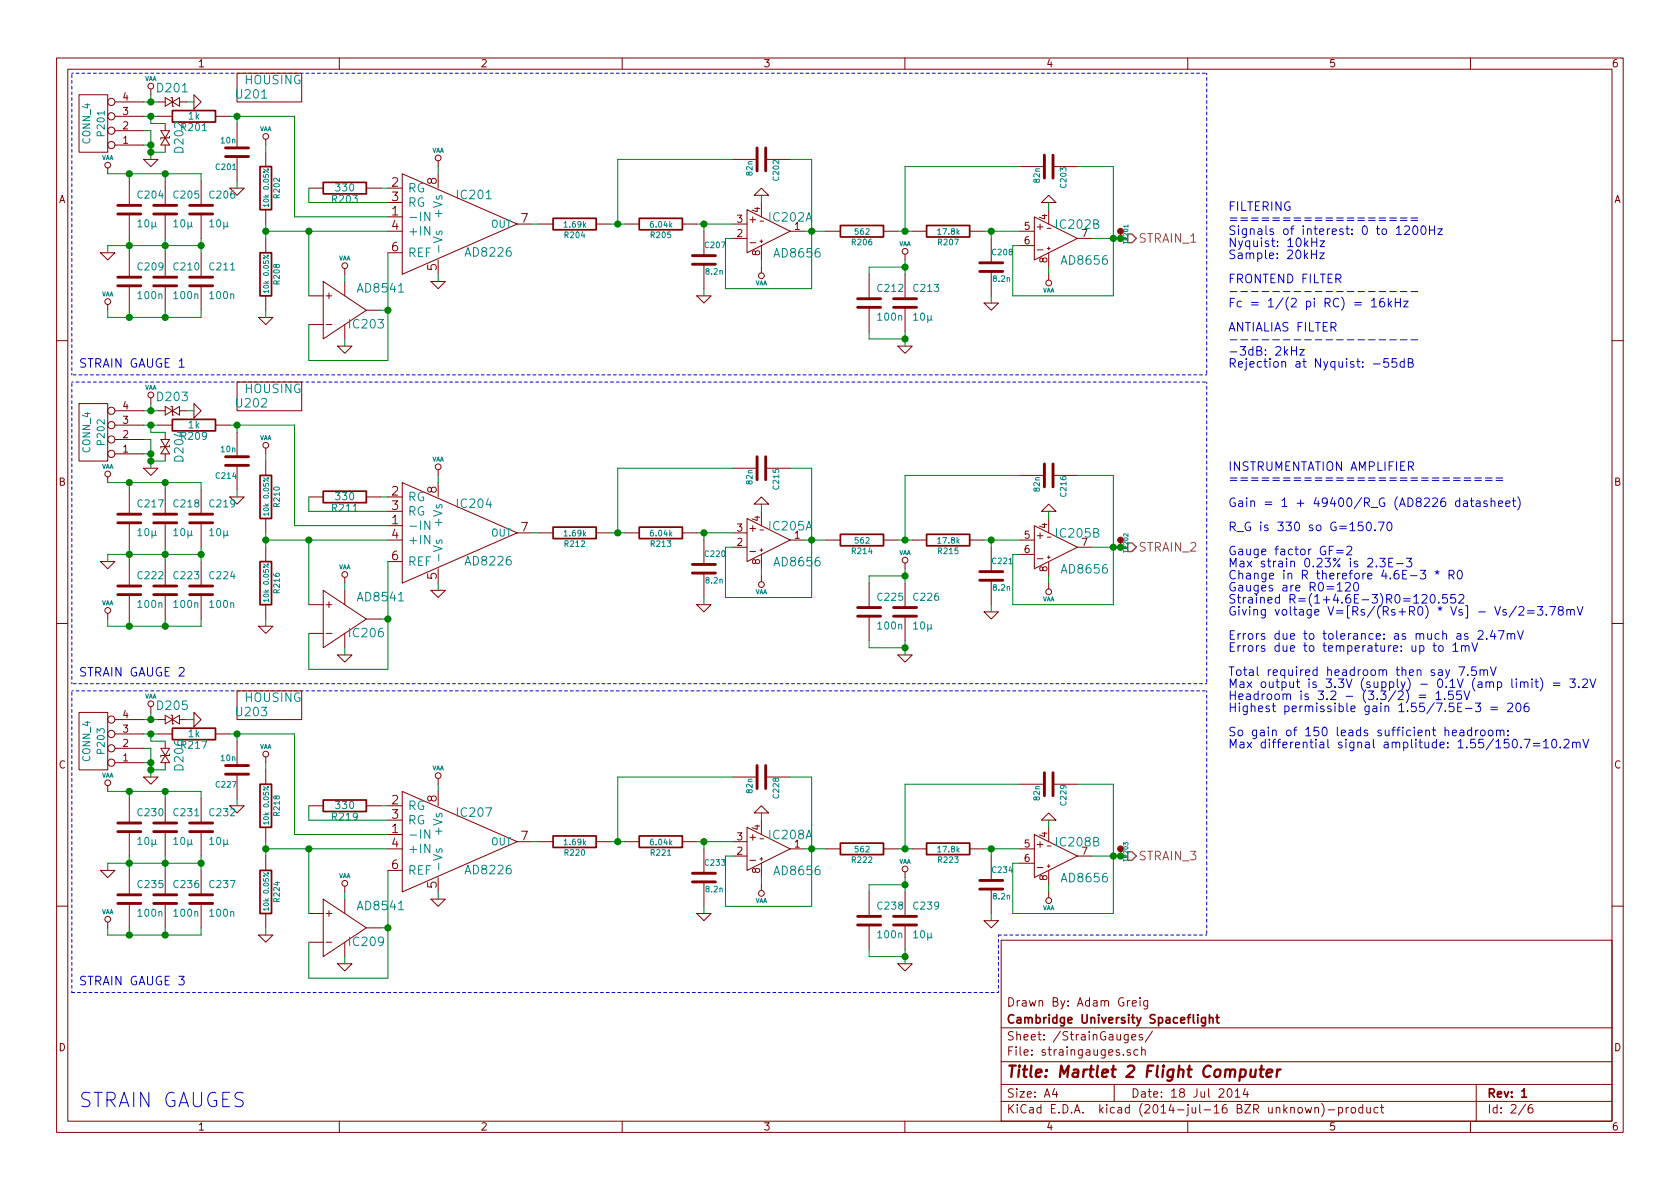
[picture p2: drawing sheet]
<svg xmlns="http://www.w3.org/2000/svg" width="297mm" height="210mm" viewBox="0 0 297 210" stroke-linecap="round" stroke-linejoin="round" font-family="sans-serif">
<g fill="none" stroke="#840000" stroke-width=".18">
<path d="M10 10.3h277v189.9h-277zM12 12.2h273v186.1h-273zM14 16.8h5v10.1h-5zM20.3 18h5.1M26.7 15.7v1.1M27.9 18h1.3M29.2 17.3v1.5l2.5-1.5v1.5zM30.2 17.3h.3v1.5h.2M31.7 18h1.3M34.3 16.8l1.3 1.2-1.3 1.3zM41.9 12.9h11.4v5.1h-11.4zM60 10.3v1.9"/>
<path d="M110 10.3v1.9M160 10.3v1.9M210 10.3v1.9M260 10.3v1.9M19 29.7v1M20.3 20.6h5.1M20.3 25.6h5.1M20.3 23.1h5.1M22.9 32v4.3M22.9 37.8v4.4M25.4 28.2h2.5l-1.2 1.3zM27.9 20.6h2.6"/>
<path d="M28.4 23.1h1.6l-1.6 2.5h1.6zM29.2 21.8v1.3M29.2 25.6v1.3M29.2 32v4.3M29.2 37.8v4.4M30 24.1v.3h-1.6v.2M35.6 32v4.3M35.6 37.8v4.4M38.1 20.6h2.5M40.6 33.3h2.6l-1.3 1.2zM41.9 21.8v4.4M41.9 27.7v4.3"/>
<path d="M47 24.6v1M47 26.9v2.6M47 37.1v2.5M54.6 33.3h2.5M64.8 33.3h2.5M68.6 38.3h2.5M68.6 33.3h2.5M68.6 35.8h2.5M71.1 30.7l20.3 8.9-20.3 8.9zM77.5 28.4v1.1M77.5 30.7v2.6M91.4 39.6h2.6"/>
<path d="M95.2 39.6h2.6M105.4 39.6h2.5M110.5 39.6h2.5M120.6 39.6h2.6M129.5 39.6h2.6M129.5 28.2h4.4M132.1 37.1l7.6 3.8-7.6 3.8zM132.6 38.9h1M133.1 38.3v1.1M134.4 39.1h.6M134.6 33.3l1.3 1.2h-2.6zM134.6 35.8v2.5"/>
<path d="M135.4 28.2h4.3M180.3 29.5h4.4M182.9 38.3l7.6 3.9-7.6 3.8zM183.9 39.6v1M184.1 35.8l1.3-1.3 1.3 1.3zM185.4 37.1v2.5M186.2 29.5h4.3M17.8 44.7h2.5l-1.3 1.3zM19 53.8v1.1M22.9 44.7v4.3M22.9 50.5v4.4M29.2 44.7v4.3"/>
<path d="M29.2 50.5v4.4M35.6 44.7v4.3M35.6 50.5v4.4M45.7 56.1h2.6l-1.3 1.3zM47 42.2v2.5M47 52.3v2.6M54.6 57.4h2.5M54.6 52.3h2.5M57.1 49.8l7.7 5.1-7.7 5zM57.7 57.4h1M57.7 52.3h1M58.2 51.8v1"/>
<path d="M61 47.5v1M61 49.8v2.5M61 57.4v2.5M64.8 54.9h2.5M68.6 40.9h2.5M68.6 44.7h2.5M76.2 49.8h2.5l-1.2 1.2zM77.5 46v2.5M123.2 52.3h2.5l-1.2 1.3zM124.5 40.9v4.3M124.5 46.7v4.3M129.5 42.2h2.6"/>
<path d="M132.6 42.9h1M134.4 42.7h.5M134.6 47.2v1.1M134.6 42.4v.5M134.6 43.4v2.6M139.7 40.9h2.5M146 40.9h2.6M153.7 48.5v4.3M153.7 54.4v4.3M156.2 40.9h2.5M160 45v1M160 48.5v4.3"/>
<path d="M160 54.4v4.3M161.3 40.9h2.5M171.4 40.9h2.6M174 53.6h2.5l-1.2 1.3zM175.3 42.2v4.3M175.3 48v4.3M180.3 40.9h2.6M180.3 43.4h2.6M183.4 40.1h1M183.4 44.2h1M185.2 40.4h.6M185.2 43.9h.5"/>
<path d="M185.4 48.5v1M185.4 43.7v.5M185.4 44.7v2.5M190.5 42.2h2.5M198.1 40.9v1.3M10 60.2h2M14 71.4h5v10.1h-5zM20.3 75.2h5.1M20.3 77.7h5.1M20.3 72.6h5.1M26.7 70.4v1M27.9 75.2h2.6"/>
<path d="M27.9 72.6h1.3M28.4 77.7h1.6l-1.6 2.6h1.6zM29.2 71.9v1.5l2.5-1.5v1.5zM29.2 76.4v1.3M30 78.7v.3h-1.6v.2M30.2 71.9h.3v1.5h.2M31.7 72.6h1.3M34.3 71.4l1.3 1.2-1.3 1.3zM38.1 75.2h2.5M41.9 67.6h11.4v5h-11.4zM41.9 76.4v4.4M47 79.2v1.1"/>
<path d="M59.7 61.2h2.5l-1.2 1.3zM158.7 61.2h2.6l-1.3 1.3zM285 60.2h2M17.8 99.3h2.5l-1.3 1.3zM19 84.3v1M20.3 80.3h5.1M22.9 86.6v4.3M22.9 92.5v4.3M22.9 99.3v4.3M25.4 82.8h2.5l-1.2 1.3zM29.2 80.3v1.2M29.2 86.6v4.3"/>
<path d="M29.2 92.5v4.3M29.2 99.3v4.3M35.6 86.6v4.3M35.6 92.5v4.3M35.6 99.3v4.3M40.6 87.9h2.6l-1.3 1.2zM41.9 82.3v4.3M47 81.5v2.6M47 91.7v2.5M47 96.8v2.5M54.6 87.9h2.5M64.8 87.9h2.5"/>
<path d="M68.6 93h2.5M68.6 87.9h2.5M68.6 90.4h2.5M68.6 95.5h2.5M68.6 99.3h2.5M71.1 85.3l20.3 8.9-20.3 8.9zM77.5 83.1v1M77.5 85.3v2.6M91.4 94.2h2.6M95.2 94.2h2.6M105.4 94.2h2.5M110.5 94.2h2.5"/>
<path d="M120.6 94.2h2.6M124.5 95.5v4.3M129.5 94.2h2.6M129.5 82.8h4.4M129.5 96.8h2.6M132.1 91.7l7.6 3.8-7.6 3.8zM132.6 93.5h1M132.6 97.5h1M133.1 93v1M133.3 89.1l1.3-1.2 1.3 1.2zM134.4 93.7h.6M134.4 97.3h.5"/>
<path d="M134.6 90.4v2.6M134.6 97v.5M134.6 98v2.6M135.4 82.8h4.3M139.7 95.5h2.5M146 95.5h2.6M156.2 95.5h2.5M160 99.6v1M161.3 95.5h2.5M171.4 95.5h2.6M175.3 96.8v4.3M180.3 95.5h2.6"/>
<path d="M180.3 84.1h4.4M180.3 98h2.6M182.9 93l7.6 3.8-7.6 3.8zM183.4 94.7h1M183.4 98.8h1M183.9 94.2v1M184.1 90.4l1.3-1.3 1.3 1.3zM185.2 95h.6M185.2 98.5h.5M185.4 91.7v2.5M185.4 98.3v.5M185.4 99.3v2.5"/>
<path d="M186.2 84.1h4.3M190.5 96.8h2.5M198.1 95.5v1.3M10 110.3h2M19 108.5v1M22.9 105.2v4.3M29.2 105.2v4.3M35.6 105.2v4.3M45.7 110.7h2.6l-1.3 1.3zM47 106.9v2.6M54.6 112h2.5M54.6 106.9h2.5"/>
<path d="M57.1 104.4l7.7 5.1-7.7 5zM57.7 112h1M57.7 106.9h1M58.2 106.4v1M59.7 115.8h2.5l-1.2 1.3zM61 102.1v1M61 104.4v2.5M61 112v2.5M64.8 109.5h2.5M76.2 104.4h2.5l-1.2 1.3zM77.5 100.6v2.5M123.2 106.9h2.5l-1.2 1.3z"/>
<path d="M124.5 101.3v4.4M134.6 101.8v1.1M153.7 103.1v4.3M153.7 109v4.3M158.7 115.8h2.6l-1.3 1.3zM160 103.1v4.3M160 109v4.3M174 108.2h2.5l-1.2 1.3zM175.3 102.6v4.3M185.4 103.1v1M285 110.3h2M14 126h5v10.1h-5z"/>
<path d="M19 138.9v1M20.3 129.8h5.1M20.3 134.9h5.1M20.3 132.3h5.1M20.3 127.2h5.1M25.4 137.4h2.5l-1.2 1.3zM26.7 125v1M27.9 129.8h2.6M27.9 127.2h1.3M28.4 132.3h1.6l-1.6 2.6h1.6zM29.2 126.5v1.5l2.5-1.5v1.5zM29.2 131.1v1.2"/>
<path d="M29.2 134.9v1.2M30 133.3v.3h-1.6v.3M30.2 126.5h.3v1.5h.2M31.7 127.2h1.3M34.3 126l1.3 1.2-1.3 1.3zM38.1 129.8h2.5M41.9 122.2h11.4v5h-11.4zM41.9 131.1v4.3M41.9 136.9v4.3M47 133.9v1M47 136.1v2.6M71.1 139.9l20.3 8.9-20.3 8.9z"/>
<path d="M77.5 137.7v1M77.5 139.9v2.6M129.5 137.4h4.4M135.4 137.4h4.3M180.3 138.7h4.4M186.2 138.7h4.3M17.8 153.9h2.5l-1.3 1.3zM22.9 141.2v4.3M22.9 147.1v4.3M22.9 153.9v4.3M22.9 159.8v4.3M29.2 141.2v4.3"/>
<path d="M29.2 147.1v4.3M29.2 153.9v4.3M29.2 159.8v4.3M35.6 141.2v4.3M35.6 147.1v4.3M35.6 153.9v4.3M35.6 159.8v4.3M40.6 142.5h2.6l-1.3 1.3zM47 146.3v2.5M47 151.4v2.5M54.6 142.5h2.5M57.1 159l7.7 5.1-7.7 5.1z"/>
<path d="M61 156.7v1M61 159v2.5M64.8 142.5h2.5M68.6 147.6h2.5M68.6 142.5h2.5M68.6 145h2.5M68.6 150.1h2.5M68.6 153.9h2.5M76.2 159h2.5l-1.2 1.3zM77.5 155.2v2.5M91.4 148.8h2.6M95.2 148.8h2.6"/>
<path d="M105.4 148.8h2.5M110.5 148.8h2.5M120.6 148.8h2.6M124.5 150.1v4.3M124.5 156v4.3M129.5 148.8h2.6M129.5 151.4h2.6M132.1 146.3l7.6 3.8-7.6 3.8zM132.6 148.1h1M132.6 152.1h1M133.1 147.6v1M133.3 143.8l1.3-1.3 1.3 1.3z"/>
<path d="M134.4 148.3h.6M134.4 151.9h.5M134.6 156.5v1M134.6 145v2.6M134.6 151.6v.5M134.6 152.6v2.6M139.7 150.1h2.5M146 150.1h2.6M153.7 157.7v4.3M156.2 150.1h2.5M160 154.2v1M160 157.7v4.3"/>
<path d="M161.3 150.1h2.5M171.4 150.1h2.6M175.3 151.4v4.3M175.3 157.2v4.3M180.3 150.1h2.6M180.3 152.6h2.6M182.9 147.6l7.6 3.8-7.6 3.8zM183.4 149.3h1M183.4 153.4h1M183.9 148.8v1.1M184.1 145l1.3-1.2 1.3 1.2zM185.2 149.6h.6"/>
<path d="M185.2 153.2h.5M185.4 157.7v1M185.4 146.3v2.5M185.4 152.9v.5M185.4 153.9v2.6M190.5 151.4h2.5M198.1 150.1v1.3M10 160.2h2M19 163.1v1M45.7 165.3h2.6l-1.3 1.3zM47 161.5v2.6M54.6 166.6h2.5"/>
<path d="M54.6 161.5h2.5M57.7 166.6h1M57.7 161.5h1M58.2 161v1M59.7 170.4h2.5l-1.2 1.3zM61 166.6v2.6M64.8 164.1h2.5M123.2 161.5h2.5l-1.2 1.3zM153.7 163.6v4.3M158.7 170.4h2.6l-1.3 1.3zM160 163.6v4.3M174 162.8h2.5l-1.2 1.3z"/>
<path d="M177 166.3h108v32h-108zM200.2 177.4l.7-.1v-.3l-.5-.1-.2 .2 .1 .7h.6M201.6 176.4v.2M201.6 176.9v1M202.9 176.9v1.4l-.3 .1h-.3M202.9 177l-.4-.1-.3 .3 .1 .6 .2 .1 .4-.1M285 160.2h2M60 198.3v1.9M110 198.3v1.9M160 198.3v1.9M177 194.8h108M177 191.8h108"/>
<path d="M177 187.8h108M177 181.8h108M186.4 192.5l-.3 1h.9M186.8 193v1M197 191.8v3M199.5 182.9l-.1 1.4-.2 .1-.4-.1M199.5 183l-.5-.1-.2 .3v.6l.2 .1 .5-.1M199.8 185.7a.37 .37 0 0 0-.5 .1v.2l.5 .2 .1 .1-.2 .3-.4-.1M200.1 183.4l.7-.1v-.3l-.5-.1-.2 .2 .1 .7h.6M201.2 185.7l-.4-.1-.3 .3 .1 .6 .2 .1 .4-.1M201.9 185.7l.2-.1 .3 .1 .1 .9M201.9 185.1v1.5"/>
<path d="M202 183a.37 .37 0 0 0-.6 .1l.1 .3 .5 .1 .1 .1-.3 .3-.4-.1M203.8 182.3l-1.3 2M210 198.3v1.9M217.1 192.7l.2-.2a.81 .81 0 0 1 .6 .6 .81 .81 0 0 1-.3 .8l-.1 .1a.79 .79 0 0 1-.4-1.3zM218.4 193l.4-.5v1.5M218.4 194h.9M220.2 192.5l-.4 1h1M220.5 193v1M230.8 195.8l.3 1 .2-.7 .3 .7 .3-1M232.5 196l.2-.2 .4 .1v.9M232.5 195.8v1M233.7 195.1a1.71 1.71 0 0 1 0 2.3"/>
<path d="M234.8 196.3h1.2M236.7 195.9l.4-.1 .3 .3-.1 .6h-.6M236.7 195.8v1.5M238 195.8v1M238.5 195.8l-.5 .3M239 196l.2-.2 .4 .2 .1 .5-.2 .2-.3 .1-.2-.1zM240.9 195.9l-.4-.1-.3 .3 .1 .6 .2 .1 .4-.1M240.9 195.3v1.5M241.7 195.8v.9l.4 .1 .2-.1M242.3 195.8v1M243.6 195.9l-.4-.1-.3 .3 .1 .6 .2 .1 .4-.1M244.1 195.8h.6"/>
<path d="M244.3 195.3v1.3l.4 .2M260 198.3v1.9M261 191.8v6.5M269.7 195.2l-1.2 2M270.9 195.3a.59 .59 0 0 0-.7 .7l.1 .7 .2 .1 .5-.1v-.5l-.1-.2-.4-.1-.3 .3"/>
<circle cx="19.7" cy="18" r=".63"/>
<circle cx="26.7" cy="15.2" r=".51"/>
<circle cx="19" cy="29.2" r=".51"/>
<circle cx="19.7" cy="25.6" r=".63"/>
<circle cx="19.7" cy="23.1" r=".63"/>
<circle cx="19.7" cy="20.6" r=".63"/>
<circle cx="47" cy="24.1" r=".51"/>
<circle cx="77.5" cy="27.9" r=".51"/>
<circle cx="19" cy="53.3" r=".51"/>
<circle cx="61" cy="47" r=".51"/>
<circle cx="134.6" cy="48.8" r=".51"/>
<circle cx="160" cy="44.4" r=".51"/>
<circle cx="185.4" cy="50" r=".51"/>
<circle cx="198.1" cy="40.9" r=".25"/>
<circle cx="198.1" cy="40.9" r=".13"/>
<circle cx="198.1" cy="40.9" r=".38"/>
<circle cx="198.1" cy="40.9" r=".51"/>
<circle cx="19.7" cy="75.2" r=".63"/>
<circle cx="19.7" cy="77.7" r=".63"/>
<circle cx="19.7" cy="72.6" r=".63"/>
<circle cx="26.7" cy="69.8" r=".51"/>
<circle cx="47" cy="78.7" r=".51"/>
<circle cx="19" cy="83.8" r=".51"/>
<circle cx="19.7" cy="80.3" r=".63"/>
<circle cx="77.5" cy="82.5" r=".51"/>
<circle cx="160" cy="99.1" r=".51"/>
<circle cx="198.1" cy="95.5" r=".25"/>
<circle cx="198.1" cy="95.5" r=".13"/>
<circle cx="198.1" cy="95.5" r=".38"/>
<circle cx="198.1" cy="95.5" r=".51"/>
<circle cx="19" cy="107.9" r=".51"/>
<circle cx="61" cy="101.6" r=".51"/>
<circle cx="134.6" cy="103.4" r=".51"/>
<circle cx="185.4" cy="104.6" r=".51"/>
<circle cx="19" cy="138.4" r=".51"/>
<circle cx="19.7" cy="127.2" r=".63"/>
<circle cx="19.7" cy="132.3" r=".63"/>
<circle cx="19.7" cy="134.9" r=".63"/>
<circle cx="19.7" cy="129.8" r=".63"/>
<circle cx="26.7" cy="124.5" r=".51"/>
<circle cx="47" cy="133.3" r=".51"/>
<circle cx="77.5" cy="137.2" r=".51"/>
<circle cx="61" cy="156.2" r=".51"/>
<circle cx="134.6" cy="158" r=".51"/>
<circle cx="160" cy="153.7" r=".51"/>
<circle cx="185.4" cy="159.3" r=".51"/>
<circle cx="198.1" cy="150.1" r=".25"/>
<circle cx="198.1" cy="150.1" r=".13"/>
<circle cx="198.1" cy="150.1" r=".38"/>
<circle cx="198.1" cy="150.1" r=".51"/>
<circle cx="19" cy="162.6" r=".51"/>
</g>
<g fill="none" stroke="#840000" stroke-width=".3">
<path d="M30.5 19.6h7.6v2h-7.6zM46 29.5h2v7.6h-2zM57.1 32.3h7.7v2h-7.7zM97.8 38.6h7.6v2h-7.6zM113 38.6h7.6v2h-7.6zM148.6 39.9h7.6v2h-7.6zM163.8 39.9h7.6v2h-7.6zM46 44.7h2v7.6h-2zM30.5 74.2h7.6v2h-7.6zM46 84.1h2v7.6h-2zM46 99.3h2v7.6h-2zM57.1 86.9h7.7v2h-7.7z"/>
<path d="M97.8 93.2h7.6v2h-7.6zM113 93.2h7.6v2h-7.6zM148.6 94.5h7.6v2h-7.6zM163.8 94.5h7.6v2h-7.6zM30.5 128.8h7.6v2h-7.6zM46 138.7h2v7.6h-2zM46 153.9h2v7.6h-2zM57.1 141.5h7.7v2h-7.7zM97.8 147.8h7.6v2.1h-7.6zM113 147.8h7.6v2.1h-7.6zM148.6 149.1h7.6v2h-7.6zM163.8 149.1h7.6v2h-7.6z"/>
<path d="M213.1 179.9v1.4l-.2 .1h-.4M213.8 179.4v1.5M215 179.9h.5M215.2 179.4v1.3l.3 .2M213.1 180l-.4-.1-.3 .3 .1 .6 .2 .1 .4-.1M213.8 180.1l.2-.2 .4 .1 .1 .9M269.1 194h.8"/>
</g>
<path d="M221.2 189.1l-.1 1.2a.56 .56 0 0 0 .8 0M222 189.1l-.1 1.3M222.7 189.1h.8M223.1 188.4l-.2 1.8v.1l.4 .1M224 189.8l.9-.2v-.4h-.8l-.2 1 .3 .2 .5-.1M225.9 189.1l-.2 1.3M226.4 189.1a.54 .54 0 0 0-.6 .4" fill="none" stroke="#840000" stroke-width=".41"/>
<g fill="none" stroke="#0000c2" stroke-width=".18">
<path d="M240.1 38.6h1.1M240.1 39h1.1M242 38.6h1.1M242 39h1.1M243.8 38.6h1.2M243.8 39h1.2M245.7 38.6h1.2M245.7 39h1.2M247.6 38.6h1.2M247.6 39h1.2M249.5 38.6h1.1M249.5 39h1.1"/>
<path d="M252.8 39.9v1.6M253.6 39.9v1.6M217.5 51.6h1.2M219.4 51.6h1.2M221.3 51.6h1.2M223.2 51.6h1.1M225 51.6h1.2M226.9 51.6h1.2M228.8 51.6h1.2M230.7 51.6h1.2M231.9 45h.9M231.9 42.8h.9"/>
<path d="M232.6 51.6h1.1M232.8 44.2v1.5M232.8 42.1v1.5M233.3 44.7h.8l-.8 1h.8M233.4 42.6h.8l-.8 1h.8M234.4 51.6h1.2M236.3 51.6h1.2M238.2 51.6h1.2M240.1 51.6h1.1M242 51.6h1.1M242.5 53.2l.5-.4v1.5M242.5 54.3h.9"/>
<path d="M243.8 51.6h1.2M244.7 52.8a.62 .62 0 0 0-.8 .6l.1 .7a.48 .48 0 0 0 .8-.1v-.5a.48 .48 0 0 0-.9 .1M245.5 52.8v1.5M245.6 53.7l.4 .6M245.7 51.6h1.2M246 53.3l-.5 .5M246.7 52.8v1.5M246.7 53.5h.9M246.9 40.4l.4-.5v1.6M246.9 41.5h.9M247.6 51.6h1.2M247.6 52.8v1.5"/>
<path d="M248.2 53.3h.8l-.8 1h.8M248.3 40.1l.3-.2h.3l.2 .2 .1 .3-.1 .2-.8 .9h.9M249.5 51.6h1.1M249.9 40.1l.3-.2a.81 .81 0 0 1 .5 .8 .81 .81 0 0 1-.5 .8l-.3-.2-.1-.4zM251.4 40.1l.2-.2a.81 .81 0 0 1 .5 .8 .81 .81 0 0 1-.5 .8l-.2-.2-.2-.4zM252.8 40.7h.8M254.2 40.5h.8l-.8 1h.8M31.7 63.8l.4-.4v1.5M31.7 64.9h.9M217.5 60.1h1.2M219.4 60.1h1.2M221.3 60.1h1.2"/>
<path d="M223.2 60.1h1.1M225 60.1h1.2M226.9 60.1h1.2M228.3 61.3v1.5M228.3 62h.9M228.8 60.1h1.2M229.2 61.3v1.5M229.8 61.8h.8l-.8 1h.8M230.7 60.1h1.2M232.6 60.1h1.1M234.4 60.1h1.2M236.3 60.1h1.2"/>
<path d="M238.2 60.1h1.2M240.1 60.1h1.1M242 60.1h1.1M242.8 64.4h1.2M243.8 60.1h1.2M245.5 63.4h-.8v.8l.2-.2 .5 .1 .1 .2v.4l-.3 .2h-.3l-.2-.1M245.7 60.1h1.2M246.9 63.4h-.7l-.1 .8 .2-.2 .5 .1 .2 .2v.4l-.3 .2h-.4l-.2-.1M247.6 60.1h1.2M248.3 64a.48 .48 0 0 0-.7 .1v.7a.48 .48 0 0 0 .7 .1M248.3 63.4v1.5M249 64.2l.7-.1 .1-.3-.1-.2-.2-.2h-.5v1.5h.6l.3-.2v-.3l-.4-.2"/>
<path d="M249.5 60.1h1.1M236.3 97.3h1.2M236.3 97.8h1.2M238.1 96.7l.3-.1h.3l.2 .1 .1 .3-.1 .3-.8 .8h.9M241.7 92.5l.3-.2a.81 .81 0 0 1 .5 .8 .81 .81 0 0 1-.5 .7l-.3-.1-.1-.4zM243.1 93.7v.1M243.7 92.3h1l-.6 1.5M244 98.7h.9l-.5 .6 .4 .1 .1 .2-.1 .5-.2 .1h-.4l-.2-.1M245.4 92.5l.2-.2a.81 .81 0 0 1 .5 .8 .81 .81 0 0 1-.5 .7l-.2-.1-.2-.4zM245.5 99.5h.5M246.3 98.7h-.8v1.5h.8M246.9 99.7h1.2"/>
<path d="M248.7 98.7h.9l-.5 .6 .4 .1 .1 .2-.1 .5-.2 .1h-.4l-.2-.1M249.5 84.5h1.1M249.5 85h1.1M251.4 84.5h1.1M251.4 85h1.1M253.2 84.5h1.2M253.2 85h1.2M255.1 84.5h1.2M255.1 85h1.2M257 84.5h1.2M257 85h1.2M258.8 88.6h.6l.1 1"/>
<path d="M258.9 84.5h1.1M258.9 85h1.1M259.5 88.9l-.5 .1a.3 .3 0 0 0-.3 .3 .3 .3 0 0 0 .3 .3l.5-.1M260 88.6h.6M260.2 88.1v1.3l.4 .2M260.8 84.5h1.1M260.8 85h1.1M261 88.6h.6l.1 1M261.7 88.9l-.5 .1a.3 .3 0 0 0-.2 .3 .3 .3 0 0 0 .2 .3l.5-.1M262.6 84.5h1.2M262.6 85h1.2M262.9 88.6h-.3l-.3 .2 .1 .2 .5 .1v.4h-.6"/>
<path d="M263.7 88.7v-.1a.36 .36 0 0 1 .6 .2v.8M263.7 88.1v1.5M264.5 84.5h1.2M264.5 85h1.2M264.9 89.1l.8-.2-.1-.3h-.4l-.3 .2 .1 .7h.6M266.2 89.1l.8-.2-.1-.3h-.4l-.3 .2 .1 .7h.6M267.4 88.6h.6M267.6 88.1v1.3l.4 .2M268.4 87.9a1.75 1.75 0 0 1 0 2.3M31.7 118.2l.2-.2h.4l.2 .2 .1 .3-.1 .2-.9 .9h1M237.9 103.1l.2-.1h.4l.2 .1 .1 .3-.1 .3-.9 .8h1M239.5 103.1l.2-.1a.81 .81 0 0 1 .5 .8 .81 .81 0 0 1-.5 .7l-.2-.1-.2-.5z"/>
<path d="M243.4 100.1v.1M249.4 101.8h1.1M251.1 100.9h1l-.5 .5 .3 .1 .2 .2-.1 .5-.2 .2h-.5l-.2-.2M251.4 105.3l.2-.2h.4l.2 .2 .1 .3-.1 .2-.8 .8h.9M253 105.3l.2-.2a.81 .81 0 0 1 .6 .8 .81 .81 0 0 1-.6 .7l-.2-.1-.1-.4zM253.4 114.2h.5M253.6 113.7v1.3l.3 .2M253.7 101.1l.4 .1 .4-.1M253.9 101.5l.2-.3 .2 .3M254.1 100.9v.3M254.4 106.5v.1M254.4 114.3l.3-.1 .4 .1 .1 .6-.2 .2-.3 .1-.3-.2z"/>
<path d="M255.9 105.1h-.8l-.1 .8 .3-.2 .5 .1 .1 .2v.4l-.3 .2h-.3l-.3-.1M256.2 101.7l.7-.1 .2-.2-.1-.4-.2-.1h-.6v1.5M256.6 101.7l.5 .7M256.9 114.1l.5-.4v1.5M256.9 115.2h.9M257.3 105.1h-.7l-.1 .8 .2-.2 .5 .1 .2 .2v.4l-.3 .2h-.4l-.2-.1M257.8 101l.2-.1a.81 .81 0 0 1 .6 .7 .81 .81 0 0 1-.6 .8l-.2-.2-.1-.4zM257.9 105.3l.3-.2h.3l.2 .2 .1 .3-.1 .2-.8 .8h.9M257.9 117.9h1.1l-.7 1.6M258.4 114.3l.1-.1a.36 .36 0 0 1 .6 .2v.8M258.4 114.2v1M259.1 114.4a.35 .35 0 0 1 .3-.2 .35 .35 0 0 1 .3 .2v.8"/>
<path d="M259.5 112.1l-.3-.1-.3 .3 .1 .2 .5 .1v.4h-.6M259.5 119.3v.2M260.2 113.7l.6 1.5 .5-1.5M261 117.9h-.8v.8l.2-.2 .5 .1 .2 .2v.4l-.3 .3h-.4l-.2-.2M261.3 111.7l.3-.2h.3l.3 .2v.3v.2l-.9 .8h.9M261.7 118.6l.1-.1a.36 .36 0 0 1 .6 .2v.8M261.7 118.4v1.1M262.4 118.7a.35 .35 0 0 1 .3-.3 .35 .35 0 0 1 .3 .3v.8M262.9 112.9v.1M263.5 117.9l.5 1.6 .5-1.6M263.9 111.4l-.4 1.1h1M264.3 112v1"/>
<path d="M264.9 111.5h1l-.6 1.5M266.3 107.8h-.4l-.2 .2 .1 .2 .5 .2v.3h-.6M266.5 112.2l.1-.1a.36 .36 0 0 1 .6 .2v.7M266.5 112v1M267.2 112.3a.35 .35 0 0 1 .3-.3 .35 .35 0 0 1 .3 .3v.7M268.1 107.2l-1.3 1.9M268.3 111.5l.5 1.5 .5-1.5M268.6 107.4l.2-.1h.3l.3 .1v.3v.2l-.9 .9h.9M270.1 108h1.1M270.1 108.4h1.1M271.8 107.3h1l-.5 .5 .3 .1 .2 .2-.1 .5-.2 .2h-.5l-.2-.2M272.3 119.9a1.75 1.75 0 0 1 0 2.3"/>
<path d="M273.4 108.6v.2M274 107.3h1l-.6 1.5M275.8 107.9l-.3-.3 .1-.2a.48 .48 0 0 1 .7 0l.1 .2-.1 .2-.7 .3v.5a.48 .48 0 0 0 .8-.1v-.3l-.3-.3M277 107.9l.1-.1a.36 .36 0 0 1 .6 .2v.8M277 107.8v1M277.7 108a.35 .35 0 0 1 .3-.2 .35 .35 0 0 1 .4 .2v.8M278.9 107.3l.5 1.5 .5-1.5M250.9 122.9h1.2M250.9 123.4h1.2M253.9 122.6l.5-.4v1.5M255.4 123.6v.1M256.8 129.6l.7-.1v-.3l-.5-.1-.2 .2 .1 .7h.6"/>
<path d="M256.9 122.2h-.7l-.1 .7 .2-.1 .5 .1 .2 .2v.3l-.3 .3h-.4l-.2-.1M258.2 129.2h.5l.1 .9M258.3 122.2h-.7l-.1 .7 .3-.1 .5 .1 .1 .2v.3l-.3 .3h-.3l-.3-.1M258.8 129.5h-.5a.3 .3 0 0 0-.2 .3 .3 .3 0 0 0 .2 .3l.5-.1M258.9 122.2l.5 1.5 .5-1.5M259.1 125.3h1.2M260.2 129.2a.48 .48 0 0 0-.7 .1v.7a.48 .48 0 0 0 .7 0M260.2 128.6v1.5M260.9 124.3h.9l-.5 .6 .3 .1 .2 .2-.1 .5-.2 .2h-.4l-.2-.2M260.9 129.1v1M261.3 129.1l-.2 .1-.2 .2M261.9 129.2l.4-.1 .3 .3v.4l-.3 .3-.4-.1-.1-.2v-.4z"/>
<path d="M263.3 129.2l.4-.1 .3 .3v.4l-.3 .3-.4-.1-.2-.2v-.4zM263.6 125.1h1.2M263.6 125.5h1.2M264.6 129.3l.1-.1a.36 .36 0 0 1 .6 .1v.8M264.6 129.1v1M265.3 129.3a.35 .35 0 0 1 .3-.2 .35 .35 0 0 1 .3 .2v.8M266.6 124.5l.2-.2h.4l.2 .2 .1 .3-.1 .2-.9 .9h1M266.6 130v.1M266.6 129.2v.1M267.3 120.1v1.3l.2 .2M267.5 130.9l.3-.2a.81 .81 0 0 1 .5 .8 .81 .81 0 0 1-.5 .8l-.3-.2-.1-.4zM268.1 120.1v.1"/>
<path d="M268.1 120.6v1M268.2 124.5l.2-.2a.81 .81 0 0 1 .5 .8 .81 .81 0 0 1-.5 .8l-.2-.2-.2-.4zM268.8 120.7l.1-.1a.36 .36 0 0 1 .6 .2v.8M268.8 120.6v1M268.9 132.1v.2M269.5 120.8a.35 .35 0 0 1 .3-.2 .35 .35 0 0 1 .4 .2v.8M269.5 130.7h1l-.6 1.6M270.2 124.3a.62 .62 0 0 0-.7 .7v.7a.48 .48 0 0 0 .9-.1l-.1-.5a.48 .48 0 0 0-.8 .1M270.9 120.1v.1M270.9 120.6v1M271.1 131.5h1.2M271.1 131.9h1.2"/>
<path d="M271.4 120.6h.6M271.6 120.1v1.3l.4 .2M272.9 131.2l.5-.5v1.6M272.9 132.3h.9M274.5 130.9l.2-.2a.81 .81 0 0 1 .6 .8 .81 .81 0 0 1-.6 .8l-.2-.2-.2-.4zM274.7 120.8h1.1M274.7 121.2h1.1M275.9 132.1v.2M276.5 130.9l.3-.2h.3l.2 .2 .1 .3-.1 .2-.8 .9h.9M277.6 120.1h.9l-.5 .5 .4 .1 .1 .2-.1 .5-.2 .2h-.4l-.2-.2M278.1 131.4v-.1a.36 .36 0 0 1 .6 .2v.8M278.1 131.2v1.1"/>
<path d="M278.7 131.5a.35 .35 0 0 1 .3-.3 .35 .35 0 0 1 .4 .3v.8M279.1 121.4v.2M279.8 120.2l.2-.1h.4l.2 .1 .1 .3-.1 .2-.8 .9h.9M279.9 130.7l.5 1.6 .5-1.6M281.1 120.1l.5 1.5 .5-1.5M31.6 172.6h1l-.5 .6 .3 .1 .2 .2-.1 .5-.2 .2h-.5l-.2-.2"/>
</g>
<g fill="none" stroke="#008484" stroke-width=".18">
<path d="M46.6 29.9l.9 .6M47.3 29.9h.1v.2h-.1zM47.5 36.3h-.9l.2 .2M47.5 36v.5M76 37.5v1.5l-.9-1.5v1.5M46.6 45.1l.9 .7M47.3 45.1h.1v.2h-.1zM47.5 51.5h-.9l.2 .3M47.5 51.3v.5M77.2 40.9l-.1 .4 .3 .2 .2-.1 .1-.5h.4v.6M46.6 84.5l.9 .6M46.6 99.7l.9 .7"/>
<path d="M47.3 84.5h.1v.2h-.1zM47.3 99.7h.1v.2h-.1zM47.5 90.9h-.9l.2 .3M47.5 90.6v.6M76 92.1v1.5l-.9-1.5v1.5M77.2 95.5l-.1 .4 .3 .2 .2-.1 .1-.5h.4v.6M47.5 106.1h-.9l.2 .3M47.5 105.9v.5M46.6 139.1l.9 .6M47.3 139.1h.1v.2h-.1zM46.6 154.3l.9 .7M47.3 154.4h.1v.1h-.1z"/>
<path d="M47.5 145.5h-.9l.2 .3M47.5 145.3v.5M76 146.7v1.6l-.9-1.6v1.6M77.2 150.1l-.1 .4 .3 .2 .2-.1 .1-.5h.4v.6M47.5 160.8h-.9l.2 .2M47.5 160.5v.5"/>
</g>
<g fill="none" stroke="#840000" stroke-width=".51">
<path d="M20.8 37.8h4.1M20.8 36.3h4.1M27.2 37.8h4M27.2 36.3h4M33.5 37.8h4.1M33.5 36.3h4.1M39.9 26.2h4M39.9 27.7h4M133.9 26.2v4M135.4 26.2v4M184.7 27.4v4.1M186.2 27.4v4.1"/>
<path d="M20.8 50.5h4.1M20.8 49h4.1M27.2 50.5h4M27.2 49h4M33.5 50.5h4.1M33.5 49h4.1M122.4 46.7h4.1M122.4 45.2h4.1M151.6 54.4h4.1M151.6 52.8h4.1M158 54.4h4.1M158 52.8h4.1"/>
<path d="M173.2 48h4.1M173.2 46.5h4.1M20.8 92.5h4.1M20.8 90.9h4.1M27.2 92.5h4M27.2 90.9h4M33.5 92.5h4.1M33.5 90.9h4.1M39.9 80.8h4M39.9 82.3h4M122.4 99.8h4.1M133.9 80.8v4"/>
<path d="M135.4 80.8v4M184.7 82v4.1M186.2 82v4.1M20.8 105.2h4.1M20.8 103.6h4.1M27.2 105.2h4M27.2 103.6h4M33.5 105.2h4.1M33.5 103.6h4.1M122.4 101.3h4.1M151.6 109h4.1M151.6 107.4h4.1"/>
<path d="M158 109h4.1M158 107.4h4.1M173.2 102.6h4.1M173.2 101.1h4.1M39.9 135.4h4M39.9 136.9h4M133.9 135.4v4M135.4 135.4v4M184.7 136.6v4.1M186.2 136.6v4.1M20.8 159.8h4.1M20.8 158.2h4.1"/>
<path d="M20.8 147.1h4.1M20.8 145.5h4.1M27.2 159.8h4M27.2 158.2h4M27.2 147.1h4M27.2 145.5h4M33.5 159.8h4.1M33.5 158.2h4.1M33.5 147.1h4.1M33.5 145.5h4.1M122.4 156h4.1M122.4 154.4h4.1"/>
<path d="M173.2 157.2h4.1M173.2 155.7h4.1M151.6 163.6h4.1M151.6 162h4.1M158 163.6h4.1M158 162h4.1"/>
</g>
<g fill="none" stroke="#008400" stroke-width=".18">
<path d="M25.4 18h2.5M26.7 16.8v1.2M33 18h1.3M19 30.7h16.6v1.3M22.9 30.7v1.3M25.4 23.1h1.3v5.1M25.4 20.6h2.5M25.4 25.6h1.3M26.7 20.6v1.2h2.5M26.7 26.9h2.5M29.2 30.7v1.3M40.6 20.6h11.5v17.7h16.5"/>
<path d="M41.9 20.6v1.2M41.9 32v1.3M47 25.6v1.3M47 39.6v2.6M54.6 33.3v2.5h14M67.3 33.3h1.3M77.5 29.5v1.2M94 39.6h1.2M107.9 39.6h2.6M123.2 39.6h6.3M124.5 39.6v1.3M129.5 28.2h-20.3v11.4"/>
<path d="M134.6 34.5v1.3M139.7 28.2h3.8v22.8h-15.2v-8.8h1.2M180.3 29.5h-20.3v11.4M185.4 35.8v1.3M190.5 29.5h6.3v22.8h-17.7v-8.9h1.2M19 54.9v1.2h16.6v-1.2M22.9 42.2v2.5M22.9 54.9v1.2M29.2 42.2v2.5M29.2 54.9v1.2M35.6 42.2v2.5M35.6 43.4h-16.6v1.3"/>
<path d="M47 54.9v1.2M47 40.9h21.6M54.6 40.9v11.4M61 48.5v1.3M61 59.9v1.3M67.3 54.9h1.3M68.6 44.7v19h-14v-6.3M77.5 48.5v1.3M124.5 51v1.3M134.6 46v1.2M142.2 40.9h3.8M153.7 58.7v1.2h6.3"/>
<path d="M158.7 40.9h2.6M160 47.2h-6.3v1.3M160 46v2.5M160 58.7v2.5M174 40.9h6.3M175.3 40.9v1.3M175.3 52.3v1.3M185.4 47.2v1.3M193 42.2h6.4M25.4 77.7h1.3v5.1M25.4 72.6h2.5M25.4 75.2h2.5"/>
<path d="M26.7 71.4v1.2M26.7 75.2v1.2h2.5M33 72.6h1.3M40.6 75.2h11.5v17.8h16.5M41.9 75.2v1.2M19 85.3h16.6v1.3M22.9 85.3v1.3M22.9 96.8v2.5M25.4 80.3h1.3M26.7 81.5h2.5M29.2 85.3v1.3M29.2 96.8v2.5"/>
<path d="M35.6 96.8v2.5M35.6 98h-16.6v1.3M41.9 86.6v1.3M47 80.3v1.2M47 94.2v2.6M47 95.5h21.6M54.6 87.9v2.5h14M54.6 95.5v11.4M67.3 87.9h1.3M68.6 99.3v19.1h-14v-6.4M77.5 84.1v1.2M94 94.2h1.2"/>
<path d="M107.9 94.2h2.6M123.2 94.2h6.3M124.5 94.2v1.3M129.5 82.8h-20.3v11.4M134.6 89.1v1.3M139.7 82.8h3.8v22.9h-15.2v-8.9h1.2M142.2 95.5h3.8M158.7 95.5h2.6M174 95.5h6.3M175.3 95.5v1.3M180.3 84.1h-20.3v11.4M185.4 90.4v1.3"/>
<path d="M190.5 84.1h6.3v22.8h-17.7v-8.9h1.2M193 96.8h6.4M19 109.5v1.2h16.6v-1.2M22.9 109.5v1.2M29.2 109.5v1.2M47 109.5v1.2M61 103.1v1.3M61 114.5v1.3M67.3 109.5h1.3M77.5 103.1v1.3M124.5 105.7v1.2M134.6 100.6v1.2"/>
<path d="M153.7 113.3v1.2h6.3M160 101.8h-6.3v1.3M160 100.6v2.5M160 113.3v2.5M175.3 106.9v1.3M185.4 101.8v1.3M19 139.9h16.6v1.3M22.9 139.9v1.3M25.4 132.3h1.3v5.1M25.4 127.2h2.5M25.4 129.8h2.5M25.4 134.9h1.3"/>
<path d="M26.7 126v1.2M26.7 129.8v1.3h2.5M26.7 136.1h2.5M29.2 139.9v1.3M33 127.2h1.3M40.6 129.8h11.5v17.8h16.5M41.9 129.8v1.3M47 134.9v1.2M77.5 138.7v1.2M129.5 137.4h-20.3v11.4M139.7 137.4h3.8v22.9h-15.2v-8.9h1.2M180.3 138.7h-20.3v11.4"/>
<path d="M190.5 138.7h6.3v22.8h-17.7v-8.9h1.2M22.9 151.4v2.5M29.2 151.4v2.5M35.6 151.4v2.5M35.6 152.6h-16.6v1.3M41.9 141.2v1.3M47 148.8v2.6M47 150.1h21.6M54.6 142.5v2.5h14M54.6 150.1v11.4M61 157.7v1.3M67.3 142.5h1.3"/>
<path d="M68.6 153.9v19.1h-14v-6.4M77.5 157.7v1.3M94 148.8h1.2M107.9 148.8h2.6M123.2 148.8h6.3M124.5 148.8v1.3M134.6 143.8v1.2M134.6 155.2v1.3M142.2 150.1h3.8M158.7 150.1h2.6M160 156.5h-6.3v1.2M160 155.2v2.5"/>
<path d="M174 150.1h6.3M175.3 150.1v1.3M185.4 145v1.3M185.4 156.5v1.2M193 151.4h6.4M19 164.1v1.2h16.6v-1.2M22.9 164.1v1.2M29.2 164.1v1.2M47 164.1v1.2M61 169.2v1.2M67.3 164.1h1.3M124.5 160.3v1.2"/>
<path d="M153.7 167.9v1.3h6.3M160 167.9v2.5M175.3 161.5v1.3"/>
</g>
<g fill="#008400" stroke="#008400" stroke-width=".25">
<circle cx="68.6" cy="54.9" r=".51"/>
<circle cx="47" cy="40.9" r=".51"/>
<circle cx="54.6" cy="40.9" r=".51"/>
<circle cx="41.9" cy="20.6" r=".51"/>
<circle cx="29.2" cy="30.7" r=".51"/>
<circle cx="22.9" cy="30.7" r=".51"/>
<circle cx="22.9" cy="43.4" r=".51"/>
<circle cx="29.2" cy="43.4" r=".51"/>
<circle cx="35.6" cy="43.4" r=".51"/>
<circle cx="22.9" cy="56.1" r=".51"/>
<circle cx="29.2" cy="56.1" r=".51"/>
<circle cx="198.1" cy="42.2" r=".51"/>
<circle cx="160" cy="59.9" r=".51"/>
<circle cx="160" cy="47.2" r=".51"/>
<circle cx="109.2" cy="39.6" r=".51"/>
<circle cx="160" cy="40.9" r=".51"/>
<circle cx="175.3" cy="40.9" r=".51"/>
<circle cx="196.9" cy="42.2" r=".51"/>
<circle cx="143.5" cy="40.9" r=".51"/>
<circle cx="124.5" cy="39.6" r=".51"/>
<circle cx="26.7" cy="25.6" r=".51"/>
<circle cx="26.7" cy="18" r=".51"/>
<circle cx="26.7" cy="20.6" r=".51"/>
<circle cx="26.7" cy="26.9" r=".51"/>
<circle cx="68.6" cy="109.5" r=".51"/>
<circle cx="47" cy="95.5" r=".51"/>
<circle cx="54.6" cy="95.5" r=".51"/>
<circle cx="41.9" cy="75.2" r=".51"/>
<circle cx="29.2" cy="85.3" r=".51"/>
<circle cx="22.9" cy="85.3" r=".51"/>
<circle cx="22.9" cy="98" r=".51"/>
<circle cx="29.2" cy="98" r=".51"/>
<circle cx="35.6" cy="98" r=".51"/>
<circle cx="22.9" cy="110.7" r=".51"/>
<circle cx="29.2" cy="110.7" r=".51"/>
<circle cx="198.1" cy="96.8" r=".51"/>
<circle cx="160" cy="114.5" r=".51"/>
<circle cx="160" cy="101.8" r=".51"/>
<circle cx="109.2" cy="94.2" r=".51"/>
<circle cx="160" cy="95.5" r=".51"/>
<circle cx="175.3" cy="95.5" r=".51"/>
<circle cx="196.9" cy="96.8" r=".51"/>
<circle cx="143.5" cy="95.5" r=".51"/>
<circle cx="124.5" cy="94.2" r=".51"/>
<circle cx="26.7" cy="80.3" r=".51"/>
<circle cx="26.7" cy="72.6" r=".51"/>
<circle cx="26.7" cy="75.2" r=".51"/>
<circle cx="26.7" cy="81.5" r=".51"/>
<circle cx="68.6" cy="164.1" r=".51"/>
<circle cx="47" cy="150.1" r=".51"/>
<circle cx="54.6" cy="150.1" r=".51"/>
<circle cx="41.9" cy="129.8" r=".51"/>
<circle cx="29.2" cy="139.9" r=".51"/>
<circle cx="22.9" cy="139.9" r=".51"/>
<circle cx="22.9" cy="152.6" r=".51"/>
<circle cx="29.2" cy="152.6" r=".51"/>
<circle cx="35.6" cy="152.6" r=".51"/>
<circle cx="22.9" cy="165.3" r=".51"/>
<circle cx="29.2" cy="165.3" r=".51"/>
<circle cx="198.1" cy="151.4" r=".51"/>
<circle cx="160" cy="169.2" r=".51"/>
<circle cx="160" cy="156.5" r=".51"/>
<circle cx="109.2" cy="148.8" r=".51"/>
<circle cx="160" cy="150.1" r=".51"/>
<circle cx="175.3" cy="150.1" r=".51"/>
<circle cx="196.9" cy="151.4" r=".51"/>
<circle cx="143.5" cy="150.1" r=".51"/>
<circle cx="124.5" cy="148.8" r=".51"/>
<circle cx="26.7" cy="134.9" r=".51"/>
<circle cx="26.7" cy="127.2" r=".51"/>
<circle cx="26.7" cy="129.8" r=".51"/>
<circle cx="26.7" cy="136.1" r=".51"/>
</g>
<path d="M199.4 41.4h.8l.7 .8-.7 .7h-.8zM199.4 96h.8l.7 .8-.7 .7h-.8zM199.4 150.6h.8l.7 .8-.7 .7h-.8z" fill="none" stroke="#848400" stroke-width=".25"/>
<g fill="none" stroke="#0000c2" stroke-width=".18" stroke-dasharray=".5" stroke-dashoffset=".3">
<path d="M12.7 12.9h200.7M213.4 12.9v53.4M12.7 66.3v-53.4M12.7 67.6h200.7M213.4 66.3h-200.7M213.4 67.6v53.3M12.7 120.9v-53.3M12.7 122.2h200.7M213.4 120.9h-200.7M213.4 122.2v43.1M12.7 175.5v-53.3M176.5 165.3v10.2"/>
<path d="M176.5 175.5h-163.8M213.4 165.3h-36.9"/>
</g>
<text font-size="3.5" fill="#0000c2" x="14" y="195.8">STRAIN GAUGES</text>
<text font-size="2.8" fill="#840000" x="178" y="190.5">Title: Martlet 2 Flight Computer</text>
<g font-size="2.1" fill="#008484">
<text x="27.9" y="16.3">D201</text>
<text x="41.9" y="17.4">U201</text>
<text x="43.3" y="14.9">HOUSING</text>
<text x="32.4" y="26.9" transform="rotate(-90 32.4 26.9)">D202</text>
<text x="72.1" y="34">RG</text>
<text x="81" y="35.2">IC201</text>
<text x="72.1" y="39.1">-IN</text>
<text x="72.1" y="36.6">RG</text>
<text x="72.1" y="41.7">+IN</text>
<text x="78.2" y="38.1" transform="rotate(-90 78.2 38.1)">+Vs</text>
<text x="136.1" y="39.2">IC202A</text>
<text x="186.9" y="40.5">IC202B</text>
<text x="72.1" y="45.5">REF</text>
<text x="78.2" y="45" transform="rotate(-90 78.2 45)">-Vs</text>
<text x="82.5" y="45.4">AD8226</text>
<text x="137.1" y="45.5">AD8656</text>
<text x="187.9" y="46.8">AD8656</text>
<text x="63.4" y="51.7">AD8541</text>
<text x="62" y="58.1">IC203</text>
<text x="27.9" y="70.9">D203</text>
<text x="43.3" y="69.5">HOUSING</text>
<text x="41.9" y="72.1">U202</text>
<text x="32.4" y="81.5" transform="rotate(-90 32.4 81.5)">D204</text>
<text x="72.1" y="88.6">RG</text>
<text x="81" y="89.8">IC204</text>
<text x="72.1" y="93.7">-IN</text>
<text x="72.1" y="91.2">RG</text>
<text x="78.2" y="92.7" transform="rotate(-90 78.2 92.7)">+Vs</text>
<text x="136.1" y="93.8">IC205A</text>
<text x="186.9" y="95.1">IC205B</text>
<text x="72.1" y="96.3">+IN</text>
<text x="72.1" y="100.1">REF</text>
<text x="78.2" y="99.6" transform="rotate(-90 78.2 99.6)">-Vs</text>
<text x="82.5" y="100">AD8226</text>
<text x="137.1" y="100.1">AD8656</text>
<text x="187.9" y="101.4">AD8656</text>
<text x="63.4" y="106.3">AD8541</text>
<text x="62" y="112.7">IC206</text>
<text x="27.9" y="125.5">D205</text>
<text x="43.3" y="124.1">HOUSING</text>
<text x="41.9" y="126.7">U203</text>
<text x="32.4" y="136.1" transform="rotate(-90 32.4 136.1)">D206</text>
<text x="72.1" y="143.3">RG</text>
<text x="72.1" y="148.3">-IN</text>
<text x="72.1" y="145.8">RG</text>
<text x="78.2" y="147.3" transform="rotate(-90 78.2 147.3)">+Vs</text>
<text x="81" y="144.4">IC207</text>
<text x="136.1" y="148.4">IC208A</text>
<text x="186.9" y="149.7">IC208B</text>
<text x="72.1" y="150.9">+IN</text>
<text x="72.1" y="154.7">REF</text>
<text x="78.2" y="154.2" transform="rotate(-90 78.2 154.2)">-Vs</text>
<text x="82.5" y="154.6">AD8226</text>
<text x="137.1" y="154.8">AD8656</text>
<text x="63.4" y="161">AD8541</text>
<text x="187.9" y="156">AD8656</text>
<text x="62" y="167.3">IC209</text>
</g>
<g font-size="2.1" fill="#840000">
<text x="69.3" y="33">2</text>
<text x="69.3" y="35.6">3</text>
<text x="77.2" y="32.6" transform="rotate(-90 77.2 32.6)">8</text>
<text x="69.3" y="38.1">1</text>
<text x="69.3" y="40.6">4</text>
<text x="92.1" y="39.4">7</text>
<text x="69.3" y="44.4">6</text>
<text x="77.2" y="47.8" transform="rotate(-90 77.2 47.8)">5</text>
<text x="69.3" y="87.6">2</text>
<text x="77.2" y="87.2" transform="rotate(-90 77.2 87.2)">8</text>
<text x="69.3" y="92.7">1</text>
<text x="69.3" y="90.2">3</text>
<text x="69.3" y="95.2">4</text>
<text x="92.1" y="94">7</text>
<text x="69.3" y="99.1">6</text>
<text x="77.2" y="102.4" transform="rotate(-90 77.2 102.4)">5</text>
<text x="69.3" y="142.2">2</text>
<text x="77.2" y="141.8" transform="rotate(-90 77.2 141.8)">8</text>
<text x="69.3" y="147.3">1</text>
<text x="69.3" y="144.8">3</text>
<text x="69.3" y="149.9">4</text>
<text x="92.1" y="148.6">7</text>
<text x="69.3" y="153.7">6</text>
<text x="77.2" y="157" transform="rotate(-90 77.2 157)">5</text>
<text x="178" y="178">Drawn By: Adam Greig</text>
<text x="178" y="184">Sheet: /StrainGauges/</text>
<text x="178" y="181">Cambridge University Spaceflight</text>
<text x="178" y="186.7">File: straingauges.sch</text>
<text x="178" y="196.9">KiCad E.D.A. kicad (2014-jul-16 BZR unknown)-product</text>
<text x="178" y="194.1">Size: A4</text>
<text x="200" y="194.1">Date: 18 Jul 2014</text>
<text x="263" y="194.1">Rev: 1</text>
<text x="263" y="196.9">Id: 2/6</text>
</g>
<g font-size="2.1" fill="#0000c2">
<text x="217.2" y="37.3">FILTERING</text>
<text x="217.2" y="39.4">==================</text>
<text x="217.2" y="41.5">Signals of interest: 0 to 1200Hz</text>
<text x="217.2" y="43.7">Nyquist: 10kHz</text>
<text x="217.2" y="45.8">Sample: 20kHz</text>
<text x="217.2" y="50.1">FRONTEND FILTER</text>
<text x="217.2" y="54.4">Fc = 1/(2 pi RC) = 16kHz</text>
<text x="217.2" y="58.6">ANTIALIAS FILTER</text>
<text x="14" y="65">STRAIN GAUGE 1</text>
<text x="217.2" y="62.9">-3dB: 2kHz</text>
<text x="217.2" y="65">Rejection at Nyquist: -55dB</text>
<text x="217.2" y="83.3">INSTRUMENTATION AMPLIFIER</text>
<text x="217.2" y="85.4">==========================</text>
<text x="217.2" y="89.7">Gain = 1 + 49400/R_G (AD8226 datasheet)</text>
<text x="217.2" y="93.9">R_G is 330 so G=150.70</text>
<text x="217.2" y="98.2">Gauge factor GF=2</text>
<text x="217.2" y="100.3">Max strain 0.23% is 2.3E-3</text>
<text x="217.2" y="102.5">Change in R therefore 4.6E-3 * R0</text>
<text x="217.2" y="104.6">Gauges are R0=120</text>
<text x="217.2" y="106.7">Strained R=(1+4.6E-3)R0=120.552</text>
<text x="217.2" y="108.9">Giving voltage V=[Rs/(Rs+R0) * Vs] - Vs/2=3.78mV</text>
<text x="217.2" y="113.1">Errors due to tolerance: as much as 2.47mV</text>
<text x="14" y="119.6">STRAIN GAUGE 2</text>
<text x="217.2" y="115.3">Errors due to temperature: up to 1mV</text>
<text x="217.2" y="119.5">Total required headroom then say 7.5mV</text>
<text x="217.2" y="121.7">Max output is 3.3V (supply) - 0.1V (amp limit) = 3.2V</text>
<text x="217.2" y="123.8">Headroom is 3.2 - (3.3/2) = 1.55V</text>
<text x="217.2" y="125.9">Highest permissible gain 1.55/7.5E-3 = 206</text>
<text x="217.2" y="130.2">So gain of 150 leads sufficient headroom:</text>
<text x="217.2" y="132.3">Max differential signal amplitude: 1.55/150.7=10.2mV</text>
<text x="14" y="174.2">STRAIN GAUGE 3</text>
</g>
<g font-size="2.1" fill="#848400">
<text x="201.3" y="42.9">STRAIN_1</text>
<text x="201.3" y="97.5">STRAIN_2</text>
<text x="201.3" y="152.1">STRAIN_3</text>
</g>
<g font-size="1.8" fill="#840000">
<text x="35" y="11.9">1</text>
<text x="85" y="11.9">2</text>
<text x="135" y="11.9">3</text>
<text x="185" y="11.9">4</text>
<text x="235" y="11.9">5</text>
<text x="285" y="11.9">6</text>
<text x="21.7" y="17.8">4</text>
<text x="21.7" y="22.9">2</text>
<text x="21.7" y="20.3">3</text>
<text x="21.7" y="25.4">1</text>
<text x="10.4" y="35.9">A</text>
<text x="285.4" y="35.9">A</text>
<text x="130.3" y="41.9">2</text>
<text x="130.3" y="39.4">3</text>
<text x="134.4" y="37.6" transform="rotate(-90 134.4 37.6)">4</text>
<text x="140.5" y="40.6">1</text>
<text x="181.1" y="40.6">5</text>
<text x="185.2" y="38.8" transform="rotate(-90 185.2 38.8)">4</text>
<text x="191.3" y="41.9">7</text>
<text x="134.4" y="45.2" transform="rotate(-90 134.4 45.2)">8</text>
<text x="181.1" y="43.2">6</text>
<text x="185.2" y="46.5" transform="rotate(-90 185.2 46.5)">8</text>
<text x="21.7" y="77.5">2</text>
<text x="21.7" y="74.9">3</text>
<text x="21.7" y="72.4">4</text>
<text x="21.7" y="80">1</text>
<text x="10.4" y="85.9">B</text>
<text x="285.4" y="85.9">B</text>
<text x="130.3" y="94">3</text>
<text x="134.4" y="92.2" transform="rotate(-90 134.4 92.2)">4</text>
<text x="140.5" y="95.2">1</text>
<text x="181.1" y="95.2">5</text>
<text x="185.2" y="93.4" transform="rotate(-90 185.2 93.4)">4</text>
<text x="130.3" y="96.5">2</text>
<text x="134.4" y="99.8" transform="rotate(-90 134.4 99.8)">8</text>
<text x="181.1" y="97.8">6</text>
<text x="185.2" y="101.1" transform="rotate(-90 185.2 101.1)">8</text>
<text x="191.3" y="96.5">7</text>
<text x="21.7" y="129.5">3</text>
<text x="21.7" y="127">4</text>
<text x="10.4" y="135.9">C</text>
<text x="21.7" y="134.6">1</text>
<text x="21.7" y="132.1">2</text>
<text x="285.4" y="135.9">C</text>
<text x="130.3" y="148.6">3</text>
<text x="134.4" y="146.8" transform="rotate(-90 134.4 146.8)">4</text>
<text x="140.5" y="149.9">1</text>
<text x="181.1" y="149.9">5</text>
<text x="185.2" y="148.1" transform="rotate(-90 185.2 148.1)">4</text>
<text x="130.3" y="151.1">2</text>
<text x="134.4" y="154.4" transform="rotate(-90 134.4 154.4)">8</text>
<text x="181.1" y="152.4">6</text>
<text x="185.2" y="155.7" transform="rotate(-90 185.2 155.7)">8</text>
<text x="191.3" y="151.1">7</text>
<text x="10.4" y="185.9">D</text>
<text x="285.4" y="185.9">D</text>
<text x="35" y="199.9">1</text>
<text x="85" y="199.9">2</text>
<text x="135" y="199.9">3</text>
<text x="185" y="199.9">4</text>
<text x="235" y="199.9">5</text>
<text x="285" y="199.9">6</text>
</g>
<g font-size="1.8" fill="#008484">
<text x="18.5" y="23.9" transform="rotate(-90 18.5 23.9)">P201</text>
<text x="32.2" y="23.2">R201</text>
<text x="33.3" y="21.1">1k</text>
<text x="16" y="25.4" transform="rotate(-90 16 25.4)">CONN_4</text>
<text x="24.5" y="35.1">C204</text>
<text x="30.8" y="35.1">C205</text>
<text x="37.2" y="35.1">C206</text>
<text x="58.9" y="35.9">R203</text>
<text x="59.5" y="33.8">330</text>
<text x="24.5" y="40.2">10µ</text>
<text x="30.8" y="40.2">10µ</text>
<text x="37.2" y="40.2">10µ</text>
<text x="86.7" y="40.3">OUT</text>
<text x="24.5" y="47.8">C209</text>
<text x="30.8" y="47.8">C210</text>
<text x="37.2" y="47.8">C211</text>
<text x="24.5" y="52.9">100n</text>
<text x="30.9" y="52.9">100n</text>
<text x="37.2" y="52.9">100n</text>
<text x="155.3" y="51.6">C212</text>
<text x="161.6" y="51.6">C213</text>
<text x="155.3" y="56.7">100n</text>
<text x="161.6" y="56.7">10µ</text>
<text x="32.2" y="77.8">R209</text>
<text x="33.3" y="75.7">1k</text>
<text x="16" y="80" transform="rotate(-90 16 80)">CONN_4</text>
<text x="18.5" y="78.5" transform="rotate(-90 18.5 78.5)">P202</text>
<text x="24.5" y="89.7">C217</text>
<text x="30.8" y="89.7">C218</text>
<text x="37.2" y="89.7">C219</text>
<text x="59.5" y="88.4">330</text>
<text x="24.5" y="94.8">10µ</text>
<text x="30.8" y="94.8">10µ</text>
<text x="37.2" y="94.8">10µ</text>
<text x="58.9" y="90.5">R211</text>
<text x="86.7" y="94.9">OUT</text>
<text x="24.5" y="102.4">C222</text>
<text x="24.5" y="107.5">100n</text>
<text x="30.8" y="102.4">C223</text>
<text x="30.9" y="107.5">100n</text>
<text x="37.2" y="102.4">C224</text>
<text x="37.2" y="107.5">100n</text>
<text x="155.3" y="106.2">C225</text>
<text x="161.6" y="106.2">C226</text>
<text x="155.3" y="111.3">100n</text>
<text x="161.6" y="111.3">10µ</text>
<text x="33.3" y="130.3">1k</text>
<text x="16" y="134.6" transform="rotate(-90 16 134.6)">CONN_4</text>
<text x="18.5" y="133.1" transform="rotate(-90 18.5 133.1)">P203</text>
<text x="32.2" y="132.4">R217</text>
<text x="59.5" y="143">330</text>
<text x="24.5" y="144.3">C230</text>
<text x="24.5" y="149.4">10µ</text>
<text x="30.8" y="144.3">C231</text>
<text x="30.8" y="149.4">10µ</text>
<text x="37.2" y="144.3">C232</text>
<text x="37.2" y="149.4">10µ</text>
<text x="58.9" y="145.1">R219</text>
<text x="86.7" y="149.5">OUT</text>
<text x="24.5" y="157">C235</text>
<text x="30.8" y="157">C236</text>
<text x="37.2" y="157">C237</text>
<text x="155.3" y="160.8">C238</text>
<text x="161.6" y="160.8">C239</text>
<text x="24.5" y="162.1">100n</text>
<text x="30.9" y="162.1">100n</text>
<text x="37.2" y="162.1">100n</text>
<text x="155.3" y="165.9">100n</text>
<text x="161.6" y="165.9">10µ</text>
</g>
<g font-size="1.4" fill="#008484">
<text x="39.1" y="25.3">10n</text>
<text x="38.3" y="30">C201</text>
<text x="49.5" y="34.9" transform="rotate(-90 49.5 34.9)">R202</text>
<text x="133" y="31" transform="rotate(-90 133 31)">82n</text>
<text x="137.7" y="31.8" transform="rotate(-90 137.7 31.8)">C202</text>
<text x="183.8" y="32.3" transform="rotate(-90 183.8 32.3)">82n</text>
<text x="188.5" y="33.1" transform="rotate(-90 188.5 33.1)">C203</text>
<text x="99.9" y="40.2">1.69k</text>
<text x="115.1" y="40.2">6.04k</text>
<text x="151.3" y="41.5">562</text>
<text x="165.9" y="41.5">17.8k</text>
<text x="99.9" y="42.1">R204</text>
<text x="115.2" y="42.1">R205</text>
<text x="124.7" y="43.9">C207</text>
<text x="150.7" y="43.4">R206</text>
<text x="166" y="43.4">R207</text>
<text x="175.5" y="45.1">C208</text>
<text x="49.5" y="50.2" transform="rotate(-90 49.5 50.2)">R208</text>
<text x="124.9" y="48.6">8.2n</text>
<text x="175.7" y="49.8">8.2n</text>
<text x="39.1" y="80">10n</text>
<text x="38.3" y="84.7">C214</text>
<text x="49.5" y="89.6" transform="rotate(-90 49.5 89.6)">R210</text>
<text x="133" y="85.6" transform="rotate(-90 133 85.6)">82n</text>
<text x="137.7" y="86.4" transform="rotate(-90 137.7 86.4)">C215</text>
<text x="183.8" y="86.9" transform="rotate(-90 183.8 86.9)">82n</text>
<text x="188.5" y="87.7" transform="rotate(-90 188.5 87.7)">C216</text>
<text x="99.9" y="94.8">1.69k</text>
<text x="115.1" y="94.8">6.04k</text>
<text x="99.9" y="96.7">R212</text>
<text x="115.2" y="96.7">R213</text>
<text x="124.7" y="98.5">C220</text>
<text x="150.7" y="98">R214</text>
<text x="151.3" y="96.1">562</text>
<text x="165.9" y="96.1">17.8k</text>
<text x="166" y="98">R215</text>
<text x="175.5" y="99.7">C221</text>
<text x="49.5" y="104.8" transform="rotate(-90 49.5 104.8)">R216</text>
<text x="124.9" y="103.2">8.2n</text>
<text x="175.7" y="104.4">8.2n</text>
<text x="39.1" y="134.6">10n</text>
<text x="38.3" y="139.3">C227</text>
<text x="133" y="140.2" transform="rotate(-90 133 140.2)">82n</text>
<text x="137.7" y="141" transform="rotate(-90 137.7 141)">C228</text>
<text x="183.8" y="141.5" transform="rotate(-90 183.8 141.5)">82n</text>
<text x="188.5" y="142.3" transform="rotate(-90 188.5 142.3)">C229</text>
<text x="49.5" y="144.2" transform="rotate(-90 49.5 144.2)">R218</text>
<text x="99.9" y="149.4">1.69k</text>
<text x="115.1" y="149.4">6.04k</text>
<text x="99.9" y="151.3">R220</text>
<text x="115.2" y="151.3">R221</text>
<text x="124.7" y="153.1">C233</text>
<text x="150.7" y="152.6">R222</text>
<text x="151.3" y="150.7">562</text>
<text x="165.9" y="150.7">17.8k</text>
<text x="166" y="152.6">R223</text>
<text x="175.5" y="154.4">C234</text>
<text x="49.5" y="159.4" transform="rotate(-90 49.5 159.4)">R224</text>
<text x="124.9" y="157.8">8.2n</text>
<text x="175.7" y="159">8.2n</text>
</g>
<g font-size="1.2" fill="#008484">
<text x="47.5" y="36.2" transform="rotate(-90 47.5 36.2)">10k 0.05%</text>
<text x="47.5" y="51.4" transform="rotate(-90 47.5 51.4)">10k 0.05%</text>
<text x="47.5" y="90.8" transform="rotate(-90 47.5 90.8)">10k 0.05%</text>
<text x="47.5" y="106" transform="rotate(-90 47.5 106)">10k 0.05%</text>
<text x="47.5" y="145.4" transform="rotate(-90 47.5 145.4)">10k 0.05%</text>
<text x="47.5" y="160.6" transform="rotate(-90 47.5 160.6)">10k 0.05%</text>
</g>
<g font-size="1.1" fill="#008484">
<text x="25.6" y="14.3">VAA</text>
<text x="45.9" y="23.2">VAA</text>
<text x="17.9" y="28.3">VAA</text>
<text x="76.4" y="27">VAA</text>
<text x="59.8" y="46">VAA</text>
<text x="158.9" y="43.5">VAA</text>
<text x="199.5" y="42.9" transform="rotate(-90 199.5 42.9)">TP201</text>
<text x="17.9" y="52.4">VAA</text>
<text x="133.5" y="50.4">VAA</text>
<text x="184.3" y="51.7">VAA</text>
<text x="25.6" y="68.9">VAA</text>
<text x="45.9" y="77.8">VAA</text>
<text x="17.9" y="82.9">VAA</text>
<text x="76.4" y="81.6">VAA</text>
<text x="59.8" y="100.7">VAA</text>
<text x="158.9" y="98.1">VAA</text>
<text x="199.5" y="97.6" transform="rotate(-90 199.5 97.6)">TP202</text>
<text x="17.9" y="107">VAA</text>
<text x="133.5" y="105">VAA</text>
<text x="184.3" y="106.3">VAA</text>
<text x="25.6" y="123.5">VAA</text>
<text x="17.9" y="137.5">VAA</text>
<text x="45.9" y="132.4">VAA</text>
<text x="76.4" y="136.2">VAA</text>
<text x="59.8" y="155.3">VAA</text>
<text x="158.9" y="152.7">VAA</text>
<text x="199.5" y="152.2" transform="rotate(-90 199.5 152.2)">TP203</text>
<text x="17.9" y="161.6">VAA</text>
<text x="133.5" y="159.7">VAA</text>
<text x="184.3" y="160.9">VAA</text>
</g>
</svg>
